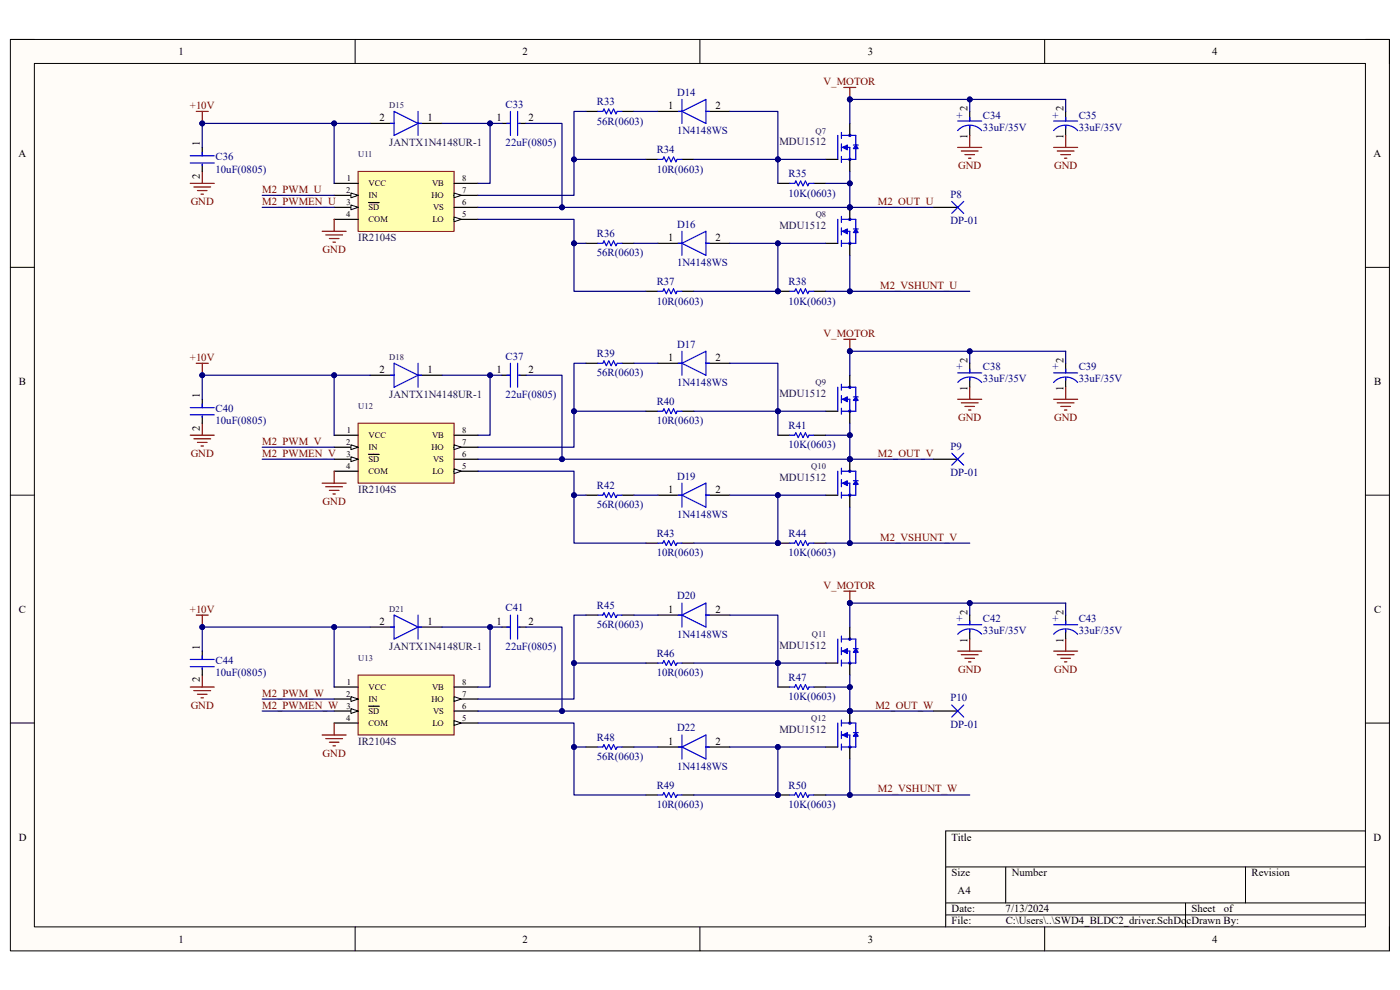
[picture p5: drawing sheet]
<svg xmlns="http://www.w3.org/2000/svg" width="297mm" height="210mm" viewBox="0 0 297 210" stroke-linecap="round" stroke-linejoin="round" font-family="sans-serif">
<path d="M2.2 8.4h292.6v193.3h-292.6z" fill-rule="evenodd" fill="#fffcf8"/>
<path d="M2.2 8.4h292.6v193.3h-292.6z" fill="none" stroke="#000" stroke-width=".21"/>
<path d="M7.3 13.5h282.4v183.1h-282.4z" fill-rule="evenodd" fill="#fffcf8"/>
<g fill="none" stroke="#000" stroke-width=".21">
<path d="M2.2 8.4h5.1M7.3 13.5h282.4v183.1h-282.4zM75.3 8.4v5.1M148.5 8.4v5.1M221.6 8.4v5.1M289.7 8.4h5.1v5.1M2.2 56.7h5.1M289.7 56.7h5.1M2.2 105h5.1M289.7 105.1h5.1M2.2 153.4h5.1M289.7 153.4h5.1"/>
<path d="M289.7 176.3h-89.1v20.3M75.3 196.6v5.1M148.5 196.6v5.1M200.6 183.9h89.1M200.6 191.5h89.1M200.6 194.1h89.1M213.4 183.9v7.6M221.6 196.6v5.1M251.5 191.5v5.1M264.2 183.9v7.6M294.8 196.6v5.1"/>
</g>
<path d="M76 36.4h20.3v12.7h-20.3z" fill-rule="evenodd" fill="#ffffb0"/>
<path d="M76 36.4h20.3v12.7h-20.3z" fill="none" stroke="#800000" stroke-width=".21"/>
<path d="M70.9 38.9h5.1M70.9 41.4h5.1" fill="none" stroke="#000" stroke-width=".25"/>
<path d="M74.5 40.9l1.5 .5-1.5 .6z" fill="#f8fcff"/>
<path d="M74.5 40.9l1.5 .5-1.5 .6z" fill="none" stroke="#000" stroke-width=".21"/>
<path d="M70.9 44h5.1" fill="none" stroke="#000" stroke-width=".25"/>
<path d="M74.5 43.5l1.5 .5-1.5 .5z" fill="#f8fcff"/>
<path d="M74.5 43.5l1.5 .5-1.5 .5z" fill="none" stroke="#000" stroke-width=".21"/>
<path d="M70.9 46.5h5.1M78.2 43h2.3M96.3 46.5h5.1" fill="none" stroke="#000" stroke-width=".25"/>
<path d="M96.3 46l1.6 .5-1.6 .5z" fill="#f8fcff"/>
<path d="M96.3 46l1.6 .5-1.6 .5z" fill="none" stroke="#000" stroke-width=".21"/>
<path d="M96.3 44h5.1M96.3 41.4h5.1" fill="none" stroke="#000" stroke-width=".25"/>
<path d="M96.3 40.9l1.6 .5-1.6 .6z" fill="#f8fcff"/>
<path d="M96.3 40.9l1.6 .5-1.6 .6z" fill="none" stroke="#000" stroke-width=".21"/>
<path d="M78.5 26.2h5.1M88.7 26.2h5.1M96.3 38.9h5.1" fill="none" stroke="#000" stroke-width=".25"/>
<path d="M82.8 26.2h.8M83.6 23.6l5.1 2.6-5.1 2.5zM88.7 23.6v5.1M88.7 26.2h.8M177.7 28.7v5.1M178.5 28.1v1.3M178.5 30.5v1.5M178.5 33.2v1.2M178.5 31.3h1.8v2.5M178.5 28.7h3.1v5.1h-3.1M181 30.8h1.1" fill="none" stroke="#00f" stroke-width=".25"/>
<path d="M178.8 31.3l1-.5v1z" fill="#00f"/>
<path d="M178.8 31.3l1-.5v1z" fill="none" stroke="#00f" stroke-width=".25"/>
<path d="M181.6 30.8l.5 .7h-1.1z" fill="#00f"/>
<path d="M181.6 30.8l.5 .7h-1.1z" fill="none" stroke="#00f" stroke-width=".25"/>
<circle cx="180.3" cy="33.8" r=".25" fill="#00f"/>
<circle cx="180.3" cy="33.8" r=".25" fill="none" stroke="#00f" stroke-width=".21"/>
<circle cx="180.3" cy="28.7" r=".25" fill="#00f"/>
<circle cx="180.3" cy="28.7" r=".25" fill="none" stroke="#00f" stroke-width=".21"/>
<path d="M175.2 33.8h2.5M180.3 26.2v2.5M180.3 33.8v2.6" fill="none" stroke="#000" stroke-width=".25"/>
<circle cx="180.3" cy="44" r=".51" fill="#000080"/>
<circle cx="180.3" cy="44" r=".51" fill="none" stroke="#000080" stroke-width=".21"/>
<path d="M177.7 46.5v5.1M178.5 45.9v1.3M178.5 48.3v1.5M178.5 51v1.3M178.5 49.1h1.8v2.5M178.5 46.5h3.1v5.1h-3.1M181 48.6h1.1" fill="none" stroke="#00f" stroke-width=".25"/>
<path d="M178.8 49.1l1-.5v1z" fill="#00f"/>
<path d="M178.8 49.1l1-.5v1z" fill="none" stroke="#00f" stroke-width=".25"/>
<path d="M181.6 48.6l.5 .7h-1.1z" fill="#00f"/>
<path d="M181.6 48.6l.5 .7h-1.1z" fill="none" stroke="#00f" stroke-width=".25"/>
<circle cx="180.3" cy="51.6" r=".25" fill="#00f"/>
<circle cx="180.3" cy="51.6" r=".25" fill="none" stroke="#00f" stroke-width=".21"/>
<circle cx="180.3" cy="46.5" r=".25" fill="#00f"/>
<circle cx="180.3" cy="46.5" r=".25" fill="none" stroke="#00f" stroke-width=".21"/>
<path d="M175.2 51.6h2.5M180.3 44v2.5M180.3 51.6v2.6" fill="none" stroke="#000" stroke-width=".25"/>
<circle cx="180.3" cy="44" r=".51" fill="#000080"/>
<circle cx="180.3" cy="44" r=".51" fill="none" stroke="#000080" stroke-width=".21"/>
<path d="M40.4 38.9h5.1M41.1 39.7h3.6M41.6 23.6h2.6M42.9 23.6v2.6M42.9 36.4v2.5M41.9 40.4h2M42.7 41.2h.5M68.3 49.1h5.1M69.1 49.8h3.6M69.9 50.6h2M70.6 51.4h.5M70.9 46.5v2.6" fill="none" stroke="#800000" stroke-width=".25"/>
<circle cx="42.9" cy="26.2" r=".51" fill="#000080"/>
<circle cx="42.9" cy="26.2" r=".51" fill="none" stroke="#000080" stroke-width=".21"/>
<path d="M42.9 31.3v1.7M42.9 34.8v1.6M106.5 26.2h1.8M110.1 26.2h1.5" fill="none" stroke="#000" stroke-width=".25"/>
<path d="M40.4 33h5.1M40.4 34.6h5.1M42.9 32.3v.7M42.9 34.8v.3M107.5 26.2h.8M108.3 23.6v5.1M109.8 23.6v5.1M110.1 26.2h.2" fill="none" stroke="#00f" stroke-width=".25"/>
<path d="M179 18.6h2.6M180.3 18.6v2.5" fill="none" stroke="#800000" stroke-width=".25"/>
<circle cx="180.3" cy="21.1" r=".51" fill="#000080"/>
<circle cx="180.3" cy="21.1" r=".51" fill="none" stroke="#000080" stroke-width=".21"/>
<g fill="none" stroke="#000" stroke-width=".25">
<path d="M124.3 23.6h2.6M131.9 23.6h2.6M137 33.8h2.6M139.6 23.6h5.1M144.7 33.8h2.5M149.8 23.6h5M165 38.9h2.6M172.7 38.9h2.5M124.3 51.6h2.6M131.9 51.6h2.6M139.6 51.6h5.1M149.8 51.6h5"/>
<path d="M137 61.8h2.6M144.7 61.8h2.5"/>
</g>
<g fill="none" stroke="#00f" stroke-width=".25">
<path d="M126.9 23.6h1l.2-.5 .5 1 .5-1 .6 1 .5-1 .5 1 .2-.5h1M139.6 33.8h1l.3-.5 .5 1 .5-1 .5 1 .5-1 .5 1 .2-.5h1.1M143.9 23.6h.8M144.7 23.6l5.1-2.5v5.1zM144.7 21.1v5.1M149.8 23.6h.7M167.6 38.9h1l.2-.5 .5 1 .6-1 .5 1 .5-1 .5 1 .2-.5h1.1M126.9 51.6h1l.2-.5 .5 1 .5-1 .6 1 .5-1 .5 1 .2-.5h1M143.9 51.6h.8M144.7 51.6l5.1-2.5v5.1zM144.7 49.1v5.1M149.8 51.6h.7"/>
<path d="M139.6 61.8h1l.3-.5 .5 1 .5-1 .5 1 .5-1 .5 1 .2-.5h1.1"/>
</g>
<circle cx="165" cy="61.8" r=".51" fill="#000080"/>
<circle cx="165" cy="61.8" r=".51" fill="none" stroke="#000080" stroke-width=".21"/>
<path d="M165 61.8h2.6" fill="none" stroke="#000" stroke-width=".25"/>
<circle cx="165" cy="61.8" r=".51" fill="#000080"/>
<circle cx="165" cy="61.8" r=".51" fill="none" stroke="#000080" stroke-width=".21"/>
<path d="M205.7 23.6v2.1M205.7 26.7v2M226.1 23.6v2.1M226.1 26.7v2M172.7 61.8h2.5" fill="none" stroke="#000" stroke-width=".25"/>
<path d="M203.2 25.7h5.1M203.2 27.7a3.4 3.4 0 0 1 5.1 0M205.7 24.9v.8M205.7 26.7v.5M223.5 27.7a3.4 3.4 0 0 1 5.1 0M223.5 25.7h5.1M226.1 24.9v.8M226.1 26.7v.5M167.6 61.8h1l.2-.5 .5 1 .6-1 .5 1 .5-1 .5 1 .2-.5h1.1" fill="none" stroke="#00f" stroke-width=".25"/>
<path d="M203.2 31.3h5.1M203.9 32h3.6M204.7 32.8h2M205.5 33.6h.5M205.7 28.7v2.6M223.5 31.3h5.1M224.3 32h3.6M225.1 32.8h2M225.8 33.6h.5M226.1 28.7v2.6" fill="none" stroke="#800000" stroke-width=".25"/>
<path d="M76 89.8h20.3v12.7h-20.3z" fill-rule="evenodd" fill="#ffffb0"/>
<path d="M76 89.8h20.3v12.7h-20.3z" fill="none" stroke="#800000" stroke-width=".21"/>
<path d="M70.9 92.3h5.1M70.9 94.9h5.1" fill="none" stroke="#000" stroke-width=".25"/>
<path d="M74.5 94.4l1.5 .5-1.5 .5z" fill="#f8fcff"/>
<path d="M74.5 94.4l1.5 .5-1.5 .5z" fill="none" stroke="#000" stroke-width=".21"/>
<path d="M70.9 97.4h5.1" fill="none" stroke="#000" stroke-width=".25"/>
<path d="M74.5 96.9l1.5 .5-1.5 .5z" fill="#f8fcff"/>
<path d="M74.5 96.9l1.5 .5-1.5 .5z" fill="none" stroke="#000" stroke-width=".21"/>
<path d="M70.9 100h5.1M78.2 96.4h2.3M96.3 100h5.1" fill="none" stroke="#000" stroke-width=".25"/>
<path d="M96.3 99.4l1.6 .6-1.6 .5z" fill="#f8fcff"/>
<path d="M96.3 99.4l1.6 .6-1.6 .5z" fill="none" stroke="#000" stroke-width=".21"/>
<path d="M96.3 97.4h5.1M96.3 94.9h5.1" fill="none" stroke="#000" stroke-width=".25"/>
<path d="M96.3 94.4l1.6 .5-1.6 .5z" fill="#f8fcff"/>
<path d="M96.3 94.4l1.6 .5-1.6 .5z" fill="none" stroke="#000" stroke-width=".21"/>
<path d="M78.5 79.6h5.1M88.7 79.6h5.1M96.3 92.3h5.1" fill="none" stroke="#000" stroke-width=".25"/>
<path d="M82.8 79.6h.8M83.6 77.1l5.1 2.5-5.1 2.5zM88.7 77.1v5M88.7 79.6h.8M177.7 82.1v5.1M178.5 81.5v1.3M178.5 83.9v1.6M178.5 86.6v1.3M178.5 84.7h1.8v2.5M178.5 82.1h3.1v5.1h-3.1M181 84.2h1.1" fill="none" stroke="#00f" stroke-width=".25"/>
<path d="M178.8 84.7l1-.5v1z" fill="#00f"/>
<path d="M178.8 84.7l1-.5v1z" fill="none" stroke="#00f" stroke-width=".25"/>
<path d="M181.6 84.2l.5 .8h-1.1z" fill="#00f"/>
<path d="M181.6 84.2l.5 .8h-1.1z" fill="none" stroke="#00f" stroke-width=".25"/>
<circle cx="180.3" cy="87.2" r=".25" fill="#00f"/>
<circle cx="180.3" cy="87.2" r=".25" fill="none" stroke="#00f" stroke-width=".21"/>
<circle cx="180.3" cy="82.1" r=".25" fill="#00f"/>
<circle cx="180.3" cy="82.1" r=".25" fill="none" stroke="#00f" stroke-width=".21"/>
<path d="M180.3 79.6v2.5M175.2 87.2h2.5M180.3 87.2v2.6" fill="none" stroke="#000" stroke-width=".25"/>
<circle cx="180.3" cy="97.4" r=".51" fill="#000080"/>
<circle cx="180.3" cy="97.4" r=".51" fill="none" stroke="#000080" stroke-width=".21"/>
<path d="M177.7 100v5.1M178.5 99.3v1.3M178.5 100h3.1v5.1h-3.1M178.5 101.7v1.6M178.5 104.4v1.3M178.5 102.5h1.8v2.6M181 102h1.1" fill="none" stroke="#00f" stroke-width=".25"/>
<path d="M178.8 102.5l1-.5v1z" fill="#00f"/>
<path d="M178.8 102.5l1-.5v1z" fill="none" stroke="#00f" stroke-width=".25"/>
<path d="M181.6 102l.5 .8h-1.1z" fill="#00f"/>
<path d="M181.6 102l.5 .8h-1.1z" fill="none" stroke="#00f" stroke-width=".25"/>
<circle cx="180.3" cy="105" r=".25" fill="#00f"/>
<circle cx="180.3" cy="105" r=".25" fill="none" stroke="#00f" stroke-width=".21"/>
<circle cx="180.3" cy="100" r=".25" fill="#00f"/>
<circle cx="180.3" cy="100" r=".25" fill="none" stroke="#00f" stroke-width=".21"/>
<path d="M180.3 97.4v2.6M175.2 105.1h2.5M180.3 105.1v2.5" fill="none" stroke="#000" stroke-width=".25"/>
<circle cx="180.3" cy="97.4" r=".51" fill="#000080"/>
<circle cx="180.3" cy="97.4" r=".51" fill="none" stroke="#000080" stroke-width=".21"/>
<path d="M41.6 77.1h2.6M42.9 77.1v2.5M40.4 92.3h5.1M41.1 93.1h3.6M41.9 93.9h2M42.7 94.6h.5M42.9 89.8v2.5M70.9 100v2.5M68.3 102.5h5.1M69.1 103.3h3.6M69.9 104h2M70.6 104.8h.5" fill="none" stroke="#800000" stroke-width=".25"/>
<circle cx="42.9" cy="79.6" r=".51" fill="#000080"/>
<circle cx="42.9" cy="79.6" r=".51" fill="none" stroke="#000080" stroke-width=".21"/>
<path d="M106.5 79.6h1.8M110.1 79.6h1.5M42.9 84.7v1.8M42.9 88.3v1.5" fill="none" stroke="#000" stroke-width=".25"/>
<path d="M107.5 79.6h.8M108.3 77.1v5M109.8 77.1v5M110.1 79.6h.2M40.4 86.5h5.1M40.4 88h5.1M42.9 85.7v.8M42.9 88.3v.2" fill="none" stroke="#00f" stroke-width=".25"/>
<path d="M179 72h2.6M180.3 72v2.5" fill="none" stroke="#800000" stroke-width=".25"/>
<circle cx="180.3" cy="74.5" r=".51" fill="#000080"/>
<circle cx="180.3" cy="74.5" r=".51" fill="none" stroke="#000080" stroke-width=".21"/>
<g fill="none" stroke="#000" stroke-width=".25">
<path d="M124.3 77.1h2.6M131.9 77.1h2.6M139.6 77.1h5.1M149.8 77.1h5M137 87.2h2.6M144.7 87.2h2.5M165 92.3h2.6M172.7 92.3h2.5M124.3 105h2.6M131.9 105h2.6M137 115.2h2.6M139.6 105h5.1"/>
<path d="M144.7 115.2h2.5M149.8 105h5"/>
</g>
<g fill="none" stroke="#00f" stroke-width=".25">
<path d="M126.9 77.1h1l.2-.5 .5 1 .5-1 .6 1 .5-1 .5 1 .2-.5h1M143.9 77.1h.8M144.7 77.1l5.1-2.6v5.1zM144.7 74.5v5.1M149.8 77.1h.7M139.6 87.2h1l.3-.5 .5 1 .5-1 .5 1 .5-1 .5 1 .2-.5h1.1M167.6 92.3h1l.2-.5 .5 1 .6-1 .5 1 .5-1 .5 1 .2-.5h1.1M126.9 105h1l.2-.5 .5 1.1 .5-1.1 .6 1.1 .5-1.1 .5 1.1 .2-.6h1M139.6 115.2h1l.3-.5 .5 1 .5-1 .5 1 .5-1 .5 1 .2-.5h1.1M143.9 105h.8M144.7 105l5.1-2.5v5.1zM144.7 102.5v5.1"/>
<path d="M149.8 105h.7"/>
</g>
<circle cx="165" cy="115.2" r=".51" fill="#000080"/>
<circle cx="165" cy="115.2" r=".51" fill="none" stroke="#000080" stroke-width=".21"/>
<path d="M165 115.2h2.6" fill="none" stroke="#000" stroke-width=".25"/>
<circle cx="165" cy="115.2" r=".51" fill="#000080"/>
<circle cx="165" cy="115.2" r=".51" fill="none" stroke="#000080" stroke-width=".21"/>
<path d="M205.7 77.1v2M226.1 77.1v2M205.7 80.1v2M226.1 80.1v2M172.7 115.2h2.5" fill="none" stroke="#000" stroke-width=".25"/>
<path d="M203.2 79.1h5.1M205.7 78.3v.8M223.5 79.1h5.1M226.1 78.3v.8M203.2 81.1a3.4 3.4 0 0 1 5.1 0M205.7 80.1v.5M223.5 81.1a3.4 3.4 0 0 1 5.1 0M226.1 80.1v.5M167.6 115.2h1l.2-.5 .5 1 .6-1 .5 1 .5-1 .5 1 .2-.5h1.1" fill="none" stroke="#00f" stroke-width=".25"/>
<path d="M203.2 84.7h5.1M203.9 85.5h3.6M204.7 86.2h2M205.5 87h.5M205.7 82.1v2.6M223.5 84.7h5.1M224.3 85.5h3.6M225.1 86.2h2M225.8 87h.5M226.1 82.1v2.6" fill="none" stroke="#800000" stroke-width=".25"/>
<path d="M76 143.2h20.3v12.7h-20.3z" fill-rule="evenodd" fill="#ffffb0"/>
<path d="M76 143.2h20.3v12.7h-20.3z" fill="none" stroke="#800000" stroke-width=".21"/>
<path d="M70.9 145.7h5.1M70.9 148.3h5.1" fill="none" stroke="#000" stroke-width=".25"/>
<path d="M74.5 147.8l1.5 .5-1.5 .5z" fill="#f8fcff"/>
<path d="M74.5 147.8l1.5 .5-1.5 .5z" fill="none" stroke="#000" stroke-width=".21"/>
<path d="M70.9 150.8h5.1" fill="none" stroke="#000" stroke-width=".25"/>
<path d="M74.5 150.3l1.5 .5-1.5 .5z" fill="#f8fcff"/>
<path d="M74.5 150.3l1.5 .5-1.5 .5z" fill="none" stroke="#000" stroke-width=".21"/>
<path d="M70.9 153.4h5.1M78.2 149.8h2.3M96.3 153.4h5.1" fill="none" stroke="#000" stroke-width=".25"/>
<path d="M96.3 152.9l1.6 .5-1.6 .5z" fill="#f8fcff"/>
<path d="M96.3 152.9l1.6 .5-1.6 .5z" fill="none" stroke="#000" stroke-width=".21"/>
<path d="M96.3 150.8h5.1M96.3 148.3h5.1" fill="none" stroke="#000" stroke-width=".25"/>
<path d="M96.3 147.8l1.6 .5-1.6 .5z" fill="#f8fcff"/>
<path d="M96.3 147.8l1.6 .5-1.6 .5z" fill="none" stroke="#000" stroke-width=".21"/>
<path d="M78.5 133h5.1M88.7 133h5.1M96.3 145.7h5.1" fill="none" stroke="#000" stroke-width=".25"/>
<path d="M82.8 133h.8M83.6 130.5l5.1 2.5-5.1 2.6zM88.7 130.5v5.1M88.7 133h.8M177.7 135.6v5.1M178.5 134.9v1.3M178.5 137.4v1.5M178.5 138.1h1.8v2.6M178.5 135.6h3.1v5.1h-3.1M181 137.6h1.1M178.5 140v1.3" fill="none" stroke="#00f" stroke-width=".25"/>
<path d="M178.8 138.1l1-.5v1z" fill="#00f"/>
<path d="M178.8 138.1l1-.5v1z" fill="none" stroke="#00f" stroke-width=".25"/>
<path d="M181.6 137.6l.5 .8h-1.1z" fill="#00f"/>
<path d="M181.6 137.6l.5 .8h-1.1z" fill="none" stroke="#00f" stroke-width=".25"/>
<circle cx="180.3" cy="140.7" r=".25" fill="#00f"/>
<circle cx="180.3" cy="140.7" r=".25" fill="none" stroke="#00f" stroke-width=".21"/>
<circle cx="180.3" cy="135.6" r=".25" fill="#00f"/>
<circle cx="180.3" cy="135.6" r=".25" fill="none" stroke="#00f" stroke-width=".21"/>
<path d="M180.3 133v2.6M175.2 140.7h2.5M180.3 140.7v2.5" fill="none" stroke="#000" stroke-width=".25"/>
<circle cx="180.3" cy="150.8" r=".51" fill="#000080"/>
<circle cx="180.3" cy="150.8" r=".51" fill="none" stroke="#000080" stroke-width=".21"/>
<path d="M177.7 153.4v5.1M178.5 152.7v1.3M178.5 155.2v1.5M178.5 157.8v1.3M178.5 155.9h1.8v2.6M178.5 153.4h3.1v5.1h-3.1M181 155.4h1.1" fill="none" stroke="#00f" stroke-width=".25"/>
<path d="M178.8 155.9l1-.5v1z" fill="#00f"/>
<path d="M178.8 155.9l1-.5v1z" fill="none" stroke="#00f" stroke-width=".25"/>
<path d="M181.6 155.4l.5 .8h-1.1z" fill="#00f"/>
<path d="M181.6 155.4l.5 .8h-1.1z" fill="none" stroke="#00f" stroke-width=".25"/>
<circle cx="180.3" cy="158.5" r=".25" fill="#00f"/>
<circle cx="180.3" cy="158.5" r=".25" fill="none" stroke="#00f" stroke-width=".21"/>
<circle cx="180.3" cy="153.4" r=".25" fill="#00f"/>
<circle cx="180.3" cy="153.4" r=".25" fill="none" stroke="#00f" stroke-width=".21"/>
<path d="M175.2 158.5h2.5M180.3 150.8v2.6M180.3 158.5v2.5" fill="none" stroke="#000" stroke-width=".25"/>
<circle cx="180.3" cy="150.8" r=".51" fill="#000080"/>
<circle cx="180.3" cy="150.8" r=".51" fill="none" stroke="#000080" stroke-width=".21"/>
<path d="M41.6 130.5h2.6M42.9 130.5v2.5M40.4 145.7h5.1M41.1 146.5h3.6M41.9 147.3h2M42.7 148h.5M42.9 143.2v2.5M68.3 155.9h5.1M69.1 156.7h3.6M69.9 157.5h2M70.6 158.2h.5M70.9 153.4v2.5" fill="none" stroke="#800000" stroke-width=".25"/>
<circle cx="42.9" cy="133" r=".51" fill="#000080"/>
<circle cx="42.9" cy="133" r=".51" fill="none" stroke="#000080" stroke-width=".21"/>
<path d="M42.9 138.1v1.8M106.5 133h1.8M110.1 133h1.5M42.9 141.7v1.5" fill="none" stroke="#000" stroke-width=".25"/>
<path d="M40.4 139.9h5.1M42.9 139.1v.8M107.5 133h.8M108.3 130.5v5.1M109.8 130.5v5.1M110.1 133h.2M40.4 141.4h5.1M42.9 141.7v.2" fill="none" stroke="#00f" stroke-width=".25"/>
<path d="M179 125.4h2.6M180.3 125.4v2.5" fill="none" stroke="#800000" stroke-width=".25"/>
<circle cx="180.3" cy="127.9" r=".51" fill="#000080"/>
<circle cx="180.3" cy="127.9" r=".51" fill="none" stroke="#000080" stroke-width=".21"/>
<g fill="none" stroke="#000" stroke-width=".25">
<path d="M124.3 130.5h2.6M131.9 130.5h2.6M139.6 130.5h5.1M149.8 130.5h5M124.3 158.5h2.6M131.9 158.5h2.6M137 140.7h2.6M139.6 158.5h5.1M144.7 140.7h2.5M149.8 158.5h5M165 145.7h2.6M172.7 145.8h2.5"/>
<path d="M137 168.6h2.6M144.7 168.6h2.5"/>
</g>
<g fill="none" stroke="#00f" stroke-width=".25">
<path d="M126.9 130.5h1l.2-.5 .5 1 .5-1 .6 1 .5-1 .5 1 .2-.5h1M143.9 130.5h.8M144.7 130.5l5.1-2.6v5.1zM144.7 127.9v5.1M149.8 130.5h.7M126.9 158.5h1l.2-.5 .5 1 .5-1 .6 1 .5-1 .5 1 .2-.5h1M139.6 140.7h1l.3-.6 .5 1.1 .5-1.1 .5 1.1 .5-1.1 .5 1.1 .2-.5h1.1M143.9 158.5h.8M144.7 158.5l5.1-2.6v5.1zM144.7 155.9v5.1M149.8 158.5h.7M167.6 145.7h1l.2-.5 .5 1.1 .6-1.1 .5 1.1 .5-1.1 .5 1.1 .2-.6h1.1"/>
<path d="M139.6 168.6h1l.3-.5 .5 1.1 .5-1.1 .5 1.1 .5-1.1 .5 1.1 .2-.6h1.1"/>
</g>
<circle cx="165" cy="168.6" r=".51" fill="#000080"/>
<circle cx="165" cy="168.6" r=".51" fill="none" stroke="#000080" stroke-width=".21"/>
<path d="M165 168.6h2.6" fill="none" stroke="#000" stroke-width=".25"/>
<circle cx="165" cy="168.6" r=".51" fill="#000080"/>
<circle cx="165" cy="168.6" r=".51" fill="none" stroke="#000080" stroke-width=".21"/>
<path d="M205.7 130.5v2M205.7 133.5v2.1M226.1 130.5v2M226.1 133.5v2.1M172.7 168.6h2.5" fill="none" stroke="#000" stroke-width=".25"/>
<path d="M203.2 132.5h5.1M203.2 134.6a3.4 3.4 0 0 1 5.1 0M205.7 131.8v.7M205.7 133.5v.5M223.5 134.6a3.4 3.4 0 0 1 5.1 0M223.5 132.5h5.1M226.1 131.8v.7M226.1 133.5v.5M167.6 168.6h1l.2-.5 .5 1.1 .6-1.1 .5 1.1 .5-1.1 .5 1.1 .2-.6h1.1" fill="none" stroke="#00f" stroke-width=".25"/>
<path d="M203.2 138.1h5.1M203.9 138.9h3.6M204.7 139.6h2M205.7 135.6v2.5M223.5 138.1h5.1M224.3 138.9h3.6M225.1 139.6h2M226.1 135.6v2.5M205.5 140.4h.5M225.8 140.4h.5" fill="none" stroke="#800000" stroke-width=".25"/>
<path d="M180.3 21.1v5.1" fill="none" stroke="#000080" stroke-width=".25"/>
<circle cx="180.3" cy="21.1" r=".51" fill="#000080"/>
<circle cx="180.3" cy="21.1" r=".51" fill="none" stroke="#000080" stroke-width=".21"/>
<path d="M70.9 26.2v12.7" fill="none" stroke="#000080" stroke-width=".25"/>
<circle cx="70.9" cy="26.2" r=".51" fill="#000080"/>
<circle cx="70.9" cy="26.2" r=".51" fill="none" stroke="#000080" stroke-width=".21"/>
<path d="M111.6 26.2h7.6v17.8" fill="none" stroke="#000080" stroke-width=".25"/>
<circle cx="119.2" cy="44" r=".51" fill="#000080"/>
<circle cx="119.2" cy="44" r=".51" fill="none" stroke="#000080" stroke-width=".21"/>
<path d="M134.5 23.6h5.1M154.8 23.6h10.2v10.2" fill="none" stroke="#000080" stroke-width=".25"/>
<circle cx="165" cy="33.8" r=".51" fill="#000080"/>
<circle cx="165" cy="33.8" r=".51" fill="none" stroke="#000080" stroke-width=".21"/>
<path d="M165 51.6v10.2h-17.8" fill="none" stroke="#000080" stroke-width=".25"/>
<circle cx="165" cy="61.8" r=".51" fill="#000080"/>
<circle cx="165" cy="61.8" r=".51" fill="none" stroke="#000080" stroke-width=".21"/>
<circle cx="165" cy="51.6" r=".51" fill="#000080"/>
<circle cx="165" cy="51.6" r=".51" fill="none" stroke="#000080" stroke-width=".21"/>
<path d="M121.8 51.6h2.5M134.5 51.6h5.1" fill="none" stroke="#000080" stroke-width=".25"/>
<circle cx="121.8" cy="51.6" r=".51" fill="#000080"/>
<circle cx="121.8" cy="51.6" r=".51" fill="none" stroke="#000080" stroke-width=".21"/>
<path d="M180.3 44h17.8" fill="none" stroke="#000080" stroke-width=".25"/>
<circle cx="180.3" cy="44" r=".51" fill="#000080"/>
<circle cx="180.3" cy="44" r=".51" fill="none" stroke="#000080" stroke-width=".21"/>
<path d="M121.8 33.8h15.2" fill="none" stroke="#000080" stroke-width=".25"/>
<circle cx="121.8" cy="33.8" r=".51" fill="#000080"/>
<circle cx="121.8" cy="33.8" r=".51" fill="none" stroke="#000080" stroke-width=".21"/>
<path d="M104 26.2v12.7h-2.6" fill="none" stroke="#000080" stroke-width=".25"/>
<circle cx="104" cy="26.2" r=".51" fill="#000080"/>
<circle cx="104" cy="26.2" r=".51" fill="none" stroke="#000080" stroke-width=".21"/>
<path d="M165 33.8v5.1" fill="none" stroke="#000080" stroke-width=".25"/>
<circle cx="165" cy="33.8" r=".51" fill="#000080"/>
<circle cx="165" cy="33.8" r=".51" fill="none" stroke="#000080" stroke-width=".21"/>
<path d="M175.2 38.9h5.1" fill="none" stroke="#000080" stroke-width=".25"/>
<circle cx="180.3" cy="38.9" r=".51" fill="#000080"/>
<circle cx="180.3" cy="38.9" r=".51" fill="none" stroke="#000080" stroke-width=".21"/>
<path d="M175.2 61.8h5.1" fill="none" stroke="#000080" stroke-width=".25"/>
<circle cx="180.3" cy="61.8" r=".51" fill="#000080"/>
<circle cx="180.3" cy="61.8" r=".51" fill="none" stroke="#000080" stroke-width=".21"/>
<path d="M78.5 26.2h-35.6v5.1" fill="none" stroke="#000080" stroke-width=".25"/>
<circle cx="42.9" cy="26.2" r=".51" fill="#000080"/>
<circle cx="42.9" cy="26.2" r=".51" fill="none" stroke="#000080" stroke-width=".21"/>
<circle cx="70.9" cy="26.2" r=".51" fill="#000080"/>
<circle cx="70.9" cy="26.2" r=".51" fill="none" stroke="#000080" stroke-width=".21"/>
<path d="M93.8 26.2h12.7" fill="none" stroke="#000080" stroke-width=".25"/>
<circle cx="104" cy="26.2" r=".51" fill="#000080"/>
<circle cx="104" cy="26.2" r=".51" fill="none" stroke="#000080" stroke-width=".21"/>
<path d="M101.4 46.5h20.4v15.3h15.2" fill="none" stroke="#000080" stroke-width=".25"/>
<circle cx="121.8" cy="51.6" r=".51" fill="#000080"/>
<circle cx="121.8" cy="51.6" r=".51" fill="none" stroke="#000080" stroke-width=".21"/>
<path d="M101.4 44h78.9" fill="none" stroke="#000080" stroke-width=".25"/>
<circle cx="119.2" cy="44" r=".51" fill="#000080"/>
<circle cx="119.2" cy="44" r=".51" fill="none" stroke="#000080" stroke-width=".21"/>
<circle cx="180.3" cy="44" r=".51" fill="#000080"/>
<circle cx="180.3" cy="44" r=".51" fill="none" stroke="#000080" stroke-width=".21"/>
<path d="M124.3 23.6h-2.5v17.8h-20.4" fill="none" stroke="#000080" stroke-width=".25"/>
<circle cx="121.8" cy="33.8" r=".51" fill="#000080"/>
<circle cx="121.8" cy="33.8" r=".51" fill="none" stroke="#000080" stroke-width=".21"/>
<path d="M147.2 33.8h28" fill="none" stroke="#000080" stroke-width=".25"/>
<circle cx="165" cy="33.8" r=".51" fill="#000080"/>
<circle cx="165" cy="33.8" r=".51" fill="none" stroke="#000080" stroke-width=".21"/>
<path d="M154.8 51.6h20.4" fill="none" stroke="#000080" stroke-width=".25"/>
<circle cx="165" cy="51.6" r=".51" fill="#000080"/>
<circle cx="165" cy="51.6" r=".51" fill="none" stroke="#000080" stroke-width=".21"/>
<path d="M180.3 36.4v7.6" fill="none" stroke="#000080" stroke-width=".25"/>
<circle cx="180.3" cy="44" r=".51" fill="#000080"/>
<circle cx="180.3" cy="44" r=".51" fill="none" stroke="#000080" stroke-width=".21"/>
<circle cx="180.3" cy="38.9" r=".51" fill="#000080"/>
<circle cx="180.3" cy="38.9" r=".51" fill="none" stroke="#000080" stroke-width=".21"/>
<path d="M180.3 21.1h45.8M55.6 44h15.3M55.6 41.4h15.3" fill="none" stroke="#000080" stroke-width=".25"/>
<circle cx="180.3" cy="21.1" r=".51" fill="#000080"/>
<circle cx="180.3" cy="21.1" r=".51" fill="none" stroke="#000080" stroke-width=".21"/>
<circle cx="205.7" cy="21.1" r=".51" fill="#000080"/>
<circle cx="205.7" cy="21.1" r=".51" fill="none" stroke="#000080" stroke-width=".21"/>
<path d="M205.7 21.1v2.5M226.1 21.1v2.5" fill="none" stroke="#000080" stroke-width=".25"/>
<circle cx="205.7" cy="21.1" r=".51" fill="#000080"/>
<circle cx="205.7" cy="21.1" r=".51" fill="none" stroke="#000080" stroke-width=".21"/>
<path d="M180.3 54.2v7.6h25.4" fill="none" stroke="#000080" stroke-width=".25"/>
<circle cx="180.3" cy="61.8" r=".51" fill="#000080"/>
<circle cx="180.3" cy="61.8" r=".51" fill="none" stroke="#000080" stroke-width=".21"/>
<path d="M180.3 74.5v5.1" fill="none" stroke="#000080" stroke-width=".25"/>
<circle cx="180.3" cy="74.5" r=".51" fill="#000080"/>
<circle cx="180.3" cy="74.5" r=".51" fill="none" stroke="#000080" stroke-width=".21"/>
<path d="M70.9 79.6v12.7" fill="none" stroke="#000080" stroke-width=".25"/>
<circle cx="70.9" cy="79.6" r=".51" fill="#000080"/>
<circle cx="70.9" cy="79.6" r=".51" fill="none" stroke="#000080" stroke-width=".21"/>
<path d="M111.6 79.6h7.6v17.8" fill="none" stroke="#000080" stroke-width=".25"/>
<circle cx="119.2" cy="97.4" r=".51" fill="#000080"/>
<circle cx="119.2" cy="97.4" r=".51" fill="none" stroke="#000080" stroke-width=".21"/>
<path d="M134.5 77.1h5.1M154.8 77.1h10.2v10.1" fill="none" stroke="#000080" stroke-width=".25"/>
<circle cx="165" cy="87.2" r=".51" fill="#000080"/>
<circle cx="165" cy="87.2" r=".51" fill="none" stroke="#000080" stroke-width=".21"/>
<path d="M165 105v10.2h-17.8" fill="none" stroke="#000080" stroke-width=".25"/>
<circle cx="165" cy="115.2" r=".51" fill="#000080"/>
<circle cx="165" cy="115.2" r=".51" fill="none" stroke="#000080" stroke-width=".21"/>
<circle cx="165" cy="105" r=".51" fill="#000080"/>
<circle cx="165" cy="105" r=".51" fill="none" stroke="#000080" stroke-width=".21"/>
<path d="M121.8 105h2.5M134.5 105h5.1" fill="none" stroke="#000080" stroke-width=".25"/>
<circle cx="121.8" cy="105" r=".51" fill="#000080"/>
<circle cx="121.8" cy="105" r=".51" fill="none" stroke="#000080" stroke-width=".21"/>
<path d="M180.3 97.4h17.8" fill="none" stroke="#000080" stroke-width=".25"/>
<circle cx="180.3" cy="97.4" r=".51" fill="#000080"/>
<circle cx="180.3" cy="97.4" r=".51" fill="none" stroke="#000080" stroke-width=".21"/>
<path d="M121.8 87.2h15.2" fill="none" stroke="#000080" stroke-width=".25"/>
<circle cx="121.8" cy="87.2" r=".51" fill="#000080"/>
<circle cx="121.8" cy="87.2" r=".51" fill="none" stroke="#000080" stroke-width=".21"/>
<path d="M104 79.6v12.7h-2.6" fill="none" stroke="#000080" stroke-width=".25"/>
<circle cx="104" cy="79.6" r=".51" fill="#000080"/>
<circle cx="104" cy="79.6" r=".51" fill="none" stroke="#000080" stroke-width=".21"/>
<path d="M165 87.2v5.1" fill="none" stroke="#000080" stroke-width=".25"/>
<circle cx="165" cy="87.2" r=".51" fill="#000080"/>
<circle cx="165" cy="87.2" r=".51" fill="none" stroke="#000080" stroke-width=".21"/>
<path d="M175.2 92.3h5.1" fill="none" stroke="#000080" stroke-width=".25"/>
<circle cx="180.3" cy="92.3" r=".51" fill="#000080"/>
<circle cx="180.3" cy="92.3" r=".51" fill="none" stroke="#000080" stroke-width=".21"/>
<path d="M175.2 115.2h5.1" fill="none" stroke="#000080" stroke-width=".25"/>
<circle cx="180.3" cy="115.2" r=".51" fill="#000080"/>
<circle cx="180.3" cy="115.2" r=".51" fill="none" stroke="#000080" stroke-width=".21"/>
<path d="M78.5 79.6h-35.6v5.1" fill="none" stroke="#000080" stroke-width=".25"/>
<circle cx="42.9" cy="79.6" r=".51" fill="#000080"/>
<circle cx="42.9" cy="79.6" r=".51" fill="none" stroke="#000080" stroke-width=".21"/>
<circle cx="70.9" cy="79.6" r=".51" fill="#000080"/>
<circle cx="70.9" cy="79.6" r=".51" fill="none" stroke="#000080" stroke-width=".21"/>
<path d="M93.8 79.6h12.7" fill="none" stroke="#000080" stroke-width=".25"/>
<circle cx="104" cy="79.6" r=".51" fill="#000080"/>
<circle cx="104" cy="79.6" r=".51" fill="none" stroke="#000080" stroke-width=".21"/>
<path d="M101.4 100h20.4v15.2h15.2" fill="none" stroke="#000080" stroke-width=".25"/>
<circle cx="121.8" cy="105" r=".51" fill="#000080"/>
<circle cx="121.8" cy="105" r=".51" fill="none" stroke="#000080" stroke-width=".21"/>
<path d="M101.4 97.4h78.9" fill="none" stroke="#000080" stroke-width=".25"/>
<circle cx="119.2" cy="97.4" r=".51" fill="#000080"/>
<circle cx="119.2" cy="97.4" r=".51" fill="none" stroke="#000080" stroke-width=".21"/>
<circle cx="180.3" cy="97.4" r=".51" fill="#000080"/>
<circle cx="180.3" cy="97.4" r=".51" fill="none" stroke="#000080" stroke-width=".21"/>
<path d="M124.3 77.1h-2.5v17.8h-20.4" fill="none" stroke="#000080" stroke-width=".25"/>
<circle cx="121.8" cy="87.2" r=".51" fill="#000080"/>
<circle cx="121.8" cy="87.2" r=".51" fill="none" stroke="#000080" stroke-width=".21"/>
<path d="M147.2 87.2h28" fill="none" stroke="#000080" stroke-width=".25"/>
<circle cx="165" cy="87.2" r=".51" fill="#000080"/>
<circle cx="165" cy="87.2" r=".51" fill="none" stroke="#000080" stroke-width=".21"/>
<path d="M154.8 105.1h20.4" fill="none" stroke="#000080" stroke-width=".25"/>
<circle cx="165" cy="105" r=".51" fill="#000080"/>
<circle cx="165" cy="105" r=".51" fill="none" stroke="#000080" stroke-width=".21"/>
<path d="M180.3 89.8v7.6" fill="none" stroke="#000080" stroke-width=".25"/>
<circle cx="180.3" cy="97.4" r=".51" fill="#000080"/>
<circle cx="180.3" cy="97.4" r=".51" fill="none" stroke="#000080" stroke-width=".21"/>
<circle cx="180.3" cy="92.3" r=".51" fill="#000080"/>
<circle cx="180.3" cy="92.3" r=".51" fill="none" stroke="#000080" stroke-width=".21"/>
<path d="M180.3 74.5h45.8M55.6 97.4h15.3M55.6 94.9h15.3" fill="none" stroke="#000080" stroke-width=".25"/>
<circle cx="180.3" cy="74.5" r=".51" fill="#000080"/>
<circle cx="180.3" cy="74.5" r=".51" fill="none" stroke="#000080" stroke-width=".21"/>
<circle cx="205.7" cy="74.5" r=".51" fill="#000080"/>
<circle cx="205.7" cy="74.5" r=".51" fill="none" stroke="#000080" stroke-width=".21"/>
<path d="M205.7 74.5v2.6M226.1 74.5v2.6" fill="none" stroke="#000080" stroke-width=".25"/>
<circle cx="205.7" cy="74.5" r=".51" fill="#000080"/>
<circle cx="205.7" cy="74.5" r=".51" fill="none" stroke="#000080" stroke-width=".21"/>
<path d="M180.3 107.6v7.6h25.4" fill="none" stroke="#000080" stroke-width=".25"/>
<circle cx="180.3" cy="115.2" r=".51" fill="#000080"/>
<circle cx="180.3" cy="115.2" r=".51" fill="none" stroke="#000080" stroke-width=".21"/>
<path d="M180.3 127.9v5.1" fill="none" stroke="#000080" stroke-width=".25"/>
<circle cx="180.3" cy="127.9" r=".51" fill="#000080"/>
<circle cx="180.3" cy="127.9" r=".51" fill="none" stroke="#000080" stroke-width=".21"/>
<path d="M70.9 133v12.7" fill="none" stroke="#000080" stroke-width=".25"/>
<circle cx="70.9" cy="133" r=".51" fill="#000080"/>
<circle cx="70.9" cy="133" r=".51" fill="none" stroke="#000080" stroke-width=".21"/>
<path d="M111.6 133h7.6v17.8" fill="none" stroke="#000080" stroke-width=".25"/>
<circle cx="119.2" cy="150.8" r=".51" fill="#000080"/>
<circle cx="119.2" cy="150.8" r=".51" fill="none" stroke="#000080" stroke-width=".21"/>
<path d="M134.5 130.5h5.1M154.8 130.5h10.2v10.2" fill="none" stroke="#000080" stroke-width=".25"/>
<circle cx="165" cy="140.7" r=".51" fill="#000080"/>
<circle cx="165" cy="140.7" r=".51" fill="none" stroke="#000080" stroke-width=".21"/>
<path d="M165 158.5v10.1h-17.8" fill="none" stroke="#000080" stroke-width=".25"/>
<circle cx="165" cy="168.6" r=".51" fill="#000080"/>
<circle cx="165" cy="168.6" r=".51" fill="none" stroke="#000080" stroke-width=".21"/>
<circle cx="165" cy="158.5" r=".51" fill="#000080"/>
<circle cx="165" cy="158.5" r=".51" fill="none" stroke="#000080" stroke-width=".21"/>
<path d="M121.8 158.5h2.5M134.5 158.5h5.1" fill="none" stroke="#000080" stroke-width=".25"/>
<circle cx="121.8" cy="158.5" r=".51" fill="#000080"/>
<circle cx="121.8" cy="158.5" r=".51" fill="none" stroke="#000080" stroke-width=".21"/>
<path d="M180.3 150.8h17.8" fill="none" stroke="#000080" stroke-width=".25"/>
<circle cx="180.3" cy="150.8" r=".51" fill="#000080"/>
<circle cx="180.3" cy="150.8" r=".51" fill="none" stroke="#000080" stroke-width=".21"/>
<path d="M121.8 140.7h15.2" fill="none" stroke="#000080" stroke-width=".25"/>
<circle cx="121.8" cy="140.7" r=".51" fill="#000080"/>
<circle cx="121.8" cy="140.7" r=".51" fill="none" stroke="#000080" stroke-width=".21"/>
<path d="M104 133v12.7h-2.6" fill="none" stroke="#000080" stroke-width=".25"/>
<circle cx="104" cy="133" r=".51" fill="#000080"/>
<circle cx="104" cy="133" r=".51" fill="none" stroke="#000080" stroke-width=".21"/>
<path d="M165 140.7v5" fill="none" stroke="#000080" stroke-width=".25"/>
<circle cx="165" cy="140.7" r=".51" fill="#000080"/>
<circle cx="165" cy="140.7" r=".51" fill="none" stroke="#000080" stroke-width=".21"/>
<path d="M175.2 145.8h5.1" fill="none" stroke="#000080" stroke-width=".25"/>
<circle cx="180.3" cy="145.8" r=".51" fill="#000080"/>
<circle cx="180.3" cy="145.8" r=".51" fill="none" stroke="#000080" stroke-width=".21"/>
<path d="M175.2 168.6h5.1" fill="none" stroke="#000080" stroke-width=".25"/>
<circle cx="180.3" cy="168.6" r=".51" fill="#000080"/>
<circle cx="180.3" cy="168.6" r=".51" fill="none" stroke="#000080" stroke-width=".21"/>
<path d="M78.5 133h-35.6v5.1" fill="none" stroke="#000080" stroke-width=".25"/>
<circle cx="42.9" cy="133" r=".51" fill="#000080"/>
<circle cx="42.9" cy="133" r=".51" fill="none" stroke="#000080" stroke-width=".21"/>
<circle cx="70.9" cy="133" r=".51" fill="#000080"/>
<circle cx="70.9" cy="133" r=".51" fill="none" stroke="#000080" stroke-width=".21"/>
<path d="M93.8 133h12.7" fill="none" stroke="#000080" stroke-width=".25"/>
<circle cx="104" cy="133" r=".51" fill="#000080"/>
<circle cx="104" cy="133" r=".51" fill="none" stroke="#000080" stroke-width=".21"/>
<path d="M101.4 153.4h20.4v15.2h15.2" fill="none" stroke="#000080" stroke-width=".25"/>
<circle cx="121.8" cy="158.5" r=".51" fill="#000080"/>
<circle cx="121.8" cy="158.5" r=".51" fill="none" stroke="#000080" stroke-width=".21"/>
<path d="M101.4 150.8h78.9" fill="none" stroke="#000080" stroke-width=".25"/>
<circle cx="119.2" cy="150.8" r=".51" fill="#000080"/>
<circle cx="119.2" cy="150.8" r=".51" fill="none" stroke="#000080" stroke-width=".21"/>
<circle cx="180.3" cy="150.8" r=".51" fill="#000080"/>
<circle cx="180.3" cy="150.8" r=".51" fill="none" stroke="#000080" stroke-width=".21"/>
<path d="M124.3 130.5h-2.5v17.8h-20.4" fill="none" stroke="#000080" stroke-width=".25"/>
<circle cx="121.8" cy="140.7" r=".51" fill="#000080"/>
<circle cx="121.8" cy="140.7" r=".51" fill="none" stroke="#000080" stroke-width=".21"/>
<path d="M147.2 140.7h28" fill="none" stroke="#000080" stroke-width=".25"/>
<circle cx="165" cy="140.7" r=".51" fill="#000080"/>
<circle cx="165" cy="140.7" r=".51" fill="none" stroke="#000080" stroke-width=".21"/>
<path d="M154.8 158.5h20.4" fill="none" stroke="#000080" stroke-width=".25"/>
<circle cx="165" cy="158.5" r=".51" fill="#000080"/>
<circle cx="165" cy="158.5" r=".51" fill="none" stroke="#000080" stroke-width=".21"/>
<path d="M180.3 143.2v7.6" fill="none" stroke="#000080" stroke-width=".25"/>
<circle cx="180.3" cy="150.8" r=".51" fill="#000080"/>
<circle cx="180.3" cy="150.8" r=".51" fill="none" stroke="#000080" stroke-width=".21"/>
<circle cx="180.3" cy="145.8" r=".51" fill="#000080"/>
<circle cx="180.3" cy="145.8" r=".51" fill="none" stroke="#000080" stroke-width=".21"/>
<path d="M180.3 127.9h45.8M55.6 150.8h15.3M55.6 148.3h15.3" fill="none" stroke="#000080" stroke-width=".25"/>
<circle cx="180.3" cy="127.9" r=".51" fill="#000080"/>
<circle cx="180.3" cy="127.9" r=".51" fill="none" stroke="#000080" stroke-width=".21"/>
<circle cx="205.7" cy="127.9" r=".51" fill="#000080"/>
<circle cx="205.7" cy="127.9" r=".51" fill="none" stroke="#000080" stroke-width=".21"/>
<path d="M205.7 127.9v2.6M226.1 127.9v2.6" fill="none" stroke="#000080" stroke-width=".25"/>
<circle cx="205.7" cy="127.9" r=".51" fill="#000080"/>
<circle cx="205.7" cy="127.9" r=".51" fill="none" stroke="#000080" stroke-width=".21"/>
<path d="M180.3 161v7.6h25.4" fill="none" stroke="#000080" stroke-width=".25"/>
<circle cx="180.3" cy="168.6" r=".51" fill="#000080"/>
<circle cx="180.3" cy="168.6" r=".51" fill="none" stroke="#000080" stroke-width=".21"/>
<path d="M198.1 44h5.1M198.1 97.4h5.1M198.1 150.8h5.1" fill="none" stroke="#000" stroke-width=".25"/>
<path d="M201.9 42.7l2.5 2.6M204.4 42.7l-2.5 2.6M201.9 96.1l2.5 2.6M204.4 96.1l-2.5 2.6M201.9 149.6l2.5 2.5M204.4 149.6l-2.5 2.5" fill="none" stroke="#00f" stroke-width=".25"/>
<g font-size="2.3">
<text x="37.9" y="11.7">1</text>
<text x="110.9" y="11.7">2</text>
<text x="184.1" y="11.7">3</text>
<text x="257.1" y="11.7">4</text>
<text x="141.8" y="23.1">1</text>
<text x="151.8" y="23.1">2</text>
<text x="205.2" y="23.6" transform="rotate(-90 205.2 23.6)">2</text>
<text x="225.6" y="23.6" transform="rotate(-90 225.6 23.6)">2</text>
<text x="80.5" y="25.7">2</text>
<text x="90.7" y="25.7">1</text>
<text x="105.4" y="25.7">1</text>
<text x="112.1" y="25.7">2</text>
<text x="205.2" y="29.6" transform="rotate(-90 205.2 29.6)">1</text>
<text x="225.6" y="29.6" transform="rotate(-90 225.6 29.6)">1</text>
<text x="3.9" y="33.3">A</text>
<text x="42.4" y="31" transform="rotate(-90 42.4 31)">1</text>
<text x="291.4" y="33.3">A</text>
<text x="42.4" y="37.9" transform="rotate(-90 42.4 37.9)">2</text>
<text x="141.8" y="51.1">1</text>
<text x="151.8" y="51.1">2</text>
<text x="141.8" y="76.5">1</text>
<text x="151.8" y="76.5">2</text>
<text x="205.2" y="77" transform="rotate(-90 205.2 77)">2</text>
<text x="225.6" y="77" transform="rotate(-90 225.6 77)">2</text>
<text x="4" y="81.6">B</text>
<text x="80.5" y="79.1">2</text>
<text x="90.7" y="79.1">1</text>
<text x="105.4" y="79.1">1</text>
<text x="112.1" y="79.1">2</text>
<text x="205.2" y="83" transform="rotate(-90 205.2 83)">1</text>
<text x="225.6" y="83" transform="rotate(-90 225.6 83)">1</text>
<text x="291.5" y="81.6">B</text>
<text x="42.4" y="84.5" transform="rotate(-90 42.4 84.5)">1</text>
<text x="42.4" y="91.4" transform="rotate(-90 42.4 91.4)">2</text>
<text x="141.8" y="104.5">1</text>
<text x="151.8" y="104.5">2</text>
<text x="4" y="130">C</text>
<text x="141.8" y="130">1</text>
<text x="151.8" y="130">2</text>
<text x="205.2" y="130.5" transform="rotate(-90 205.2 130.5)">2</text>
<text x="225.6" y="130.5" transform="rotate(-90 225.6 130.5)">2</text>
<text x="291.5" y="130">C</text>
<text x="42.4" y="137.9" transform="rotate(-90 42.4 137.9)">1</text>
<text x="80.5" y="132.5">2</text>
<text x="90.7" y="132.5">1</text>
<text x="105.4" y="132.5">1</text>
<text x="112.1" y="132.5">2</text>
<text x="205.2" y="136.4" transform="rotate(-90 205.2 136.4)">1</text>
<text x="225.6" y="136.4" transform="rotate(-90 225.6 136.4)">1</text>
<text x="42.4" y="144.8" transform="rotate(-90 42.4 144.8)">2</text>
<text x="141.8" y="157.9">1</text>
<text x="151.8" y="157.9">2</text>
<text x="4" y="178.3">D</text>
<text x="201.9" y="178.3">Title</text>
<text x="291.4" y="178.3">D</text>
<text x="201.9" y="185.9">Size</text>
<text x="214.6" y="185.9">Number</text>
<text x="265.5" y="185.9">Revision</text>
<text x="203.2" y="189.7">A4</text>
<text x="201.9" y="193.5">Date:</text>
<text x="201.9" y="196.1">File:</text>
<text x="213.3" y="193.5">7/13/2024</text>
<text x="213.4" y="196.1">C:\Users\..\SWD4_BLDC2_driver.SchDocDrawn By:</text>
<text x="252.8" y="193.5">Sheet</text>
<text x="259.6" y="193.5">of</text>
<text x="37.9" y="199.9">1</text>
<text x="110.9" y="199.9">2</text>
<text x="184.1" y="199.9">3</text>
<text x="257.1" y="199.9">4</text>
</g>
<g font-size="2.3" fill="#800000">
<text x="40.3" y="23.1">+10V</text>
<text x="174.7" y="18">V_MOTOR</text>
<text x="203.3" y="35.9">GND</text>
<text x="223.6" y="35.9">GND</text>
<text x="55.6" y="40.9">M2_PWM_U</text>
<text x="40.5" y="43.5">GND</text>
<text x="55.6" y="43.5">M2_PWMEN_U</text>
<text x="186.2" y="43.5">M2_OUT_U</text>
<text x="68.5" y="53.6">GND</text>
<text x="186.7" y="61.3">M2_VSHUNT_U</text>
<text x="174.7" y="71.5">V_MOTOR</text>
<text x="40.3" y="76.5">+10V</text>
<text x="203.3" y="89.3">GND</text>
<text x="223.6" y="89.3">GND</text>
<text x="55.6" y="94.4">M2_PWM_V</text>
<text x="40.5" y="96.9">GND</text>
<text x="55.6" y="96.9">M2_PWMEN_V</text>
<text x="186.3" y="96.9">M2_OUT_V</text>
<text x="68.5" y="107.1">GND</text>
<text x="186.7" y="114.7">M2_VSHUNT_V</text>
<text x="174.7" y="124.9">V_MOTOR</text>
<text x="40.3" y="130">+10V</text>
<text x="203.3" y="142.7">GND</text>
<text x="223.6" y="142.7">GND</text>
<text x="55.6" y="147.8">M2_PWM_W</text>
<text x="40.5" y="150.3">GND</text>
<text x="55.6" y="150.3">M2_PWMEN_W</text>
<text x="185.7" y="150.3">M2_OUT_W</text>
<text x="68.5" y="160.5">GND</text>
<text x="186.2" y="168.1">M2_VSHUNT_W</text>
</g>
<g font-size="2.3" fill="#000080">
<text x="107.3" y="22.9">C33</text>
<text x="126.6" y="22.4">R33</text>
<text x="143.6" y="20.3">D14</text>
<text x="126.6" y="26.4">56R(0603)</text>
<text x="143.6" y="28.4">1N4148WS</text>
<text x="202.9" y="25.1">+</text>
<text x="208.5" y="25.1">C34</text>
<text x="208.5" y="27.7">33uF/35V</text>
<text x="223.3" y="25.1">+</text>
<text x="228.8" y="25.1">C35</text>
<text x="228.9" y="27.7">33uF/35V</text>
<text x="45.7" y="34">C36</text>
<text x="107.3" y="31">22uF(0805)</text>
<text x="139.3" y="32.5">R34</text>
<text x="45.7" y="36.6">10uF(0805)</text>
<text x="139.3" y="36.6">10R(0603)</text>
<text x="167.3" y="37.6">R35</text>
<text x="167.3" y="41.7">10K(0603)</text>
<text x="201.6" y="42">P8</text>
<text x="201.6" y="47.5">DP-01</text>
<text x="126.6" y="50.3">R36</text>
<text x="143.6" y="48.3">D16</text>
<text x="126.6" y="54.4">56R(0603)</text>
<text x="143.6" y="56.4">1N4148WS</text>
<text x="139.3" y="60.5">R37</text>
<text x="139.3" y="64.6">10R(0603)</text>
<text x="167.3" y="60.5">R38</text>
<text x="167.3" y="64.6">10K(0603)</text>
<text x="107.3" y="76.3">C37</text>
<text x="126.6" y="75.8">R39</text>
<text x="143.6" y="73.7">D17</text>
<text x="126.6" y="79.8">56R(0603)</text>
<text x="143.6" y="81.9">1N4148WS</text>
<text x="202.9" y="78.6">+</text>
<text x="208.5" y="78.6">C38</text>
<text x="208.5" y="81.1">33uF/35V</text>
<text x="223.3" y="78.6">+</text>
<text x="228.8" y="78.6">C39</text>
<text x="228.9" y="81.1">33uF/35V</text>
<text x="45.7" y="87.5">C40</text>
<text x="107.3" y="84.4">22uF(0805)</text>
<text x="139.3" y="85.9">R40</text>
<text x="45.7" y="90">10uF(0805)</text>
<text x="139.3" y="90">10R(0603)</text>
<text x="167.3" y="91.1">R41</text>
<text x="167.3" y="95.1">10K(0603)</text>
<text x="201.6" y="95.4">P9</text>
<text x="143.6" y="101.7">D19</text>
<text x="201.6" y="101">DP-01</text>
<text x="126.6" y="103.8">R42</text>
<text x="126.6" y="107.8">56R(0603)</text>
<text x="139.3" y="113.9">R43</text>
<text x="143.6" y="109.9">1N4148WS</text>
<text x="167.3" y="113.9">R44</text>
<text x="139.3" y="118">10R(0603)</text>
<text x="167.3" y="118">10K(0603)</text>
<text x="107.3" y="129.7">C41</text>
<text x="126.6" y="129.2">R45</text>
<text x="143.6" y="127.2">D20</text>
<text x="202.9" y="132">+</text>
<text x="208.5" y="132">C42</text>
<text x="223.3" y="132">+</text>
<text x="228.8" y="132">C43</text>
<text x="107.3" y="137.8">22uF(0805)</text>
<text x="126.6" y="133.3">56R(0603)</text>
<text x="143.6" y="135.3">1N4148WS</text>
<text x="208.5" y="134.5">33uF/35V</text>
<text x="228.9" y="134.5">33uF/35V</text>
<text x="45.7" y="140.9">C44</text>
<text x="45.7" y="143.5">10uF(0805)</text>
<text x="139.3" y="139.4">R46</text>
<text x="139.3" y="143.5">10R(0603)</text>
<text x="167.3" y="144.5">R47</text>
<text x="167.3" y="148.5">10K(0603)</text>
<text x="201.6" y="148.8">P10</text>
<text x="143.6" y="155.2">D22</text>
<text x="201.6" y="154.4">DP-01</text>
<text x="126.6" y="157.2">R48</text>
<text x="126.6" y="161.2">56R(0603)</text>
<text x="139.3" y="167.3">R49</text>
<text x="143.6" y="163.3">1N4148WS</text>
<text x="167.3" y="167.3">R50</text>
<text x="139.3" y="171.4">10R(0603)</text>
<text x="167.3" y="171.4">10K(0603)</text>
</g>
<g font-size="2.3" fill="#20124d">
<text x="82.6" y="31">JANTX1N4148UR-1</text>
<text x="165.4" y="30.7">MDU1512</text>
<text x="76" y="51.1">IR2104S</text>
<text x="165.4" y="48.6">MDU1512</text>
<text x="82.6" y="84.4">JANTX1N4148UR-1</text>
<text x="165.4" y="84.2">MDU1512</text>
<text x="165.4" y="102">MDU1512</text>
<text x="76" y="104.5">IR2104S</text>
<text x="82.6" y="137.8">JANTX1N4148UR-1</text>
<text x="165.4" y="137.6">MDU1512</text>
<text x="165.4" y="155.4">MDU1512</text>
<text x="76" y="157.9">IR2104S</text>
</g>
<g font-size="1.8" fill="#20124d">
<text x="82.6" y="22.9">D15</text>
<text x="173" y="28.3">Q7</text>
<text x="76" y="33.4">U11</text>
<text x="173.1" y="46.1">Q8</text>
<text x="82.6" y="76.4">D18</text>
<text x="173" y="81.7">Q9</text>
<text x="76" y="86.8">U12</text>
<text x="172.1" y="99.5">Q10</text>
<text x="82.6" y="129.8">D21</text>
<text x="172.3" y="135.2">Q11</text>
<text x="76" y="140.3">U13</text>
<text x="172.1" y="153">Q12</text>
</g>
<g font-size="1.8">
<text x="73.4" y="41">2</text>
<text x="73.6" y="38.5">1</text>
<text x="78.2" y="39.5">VCC</text>
<text x="91.7" y="39.5">VB</text>
<text x="98" y="41">7</text>
<text x="98" y="38.5">8</text>
<text x="73.4" y="46.1">4</text>
<text x="73.5" y="43.6">3</text>
<text x="78.2" y="42">IN</text>
<text x="78.2" y="44.6">SD</text>
<text x="78.2" y="47.1">COM</text>
<text x="91.5" y="42">HO</text>
<text x="91.7" y="47.1">LO</text>
<text x="91.9" y="44.6">VS</text>
<text x="98" y="46.1">5</text>
<text x="98" y="43.6">6</text>
<text x="73.4" y="94.4">2</text>
<text x="73.6" y="91.9">1</text>
<text x="78.2" y="92.9">VCC</text>
<text x="78.2" y="95.5">IN</text>
<text x="91.5" y="95.5">HO</text>
<text x="91.7" y="92.9">VB</text>
<text x="98" y="94.4">7</text>
<text x="98" y="91.9">8</text>
<text x="73.4" y="99.5">4</text>
<text x="73.5" y="97">3</text>
<text x="78.2" y="98">SD</text>
<text x="78.2" y="100.5">COM</text>
<text x="91.7" y="100.5">LO</text>
<text x="91.9" y="98">VS</text>
<text x="98" y="99.5">5</text>
<text x="98" y="97">6</text>
<text x="73.4" y="147.9">2</text>
<text x="73.6" y="145.3">1</text>
<text x="78.2" y="146.3">VCC</text>
<text x="78.2" y="148.9">IN</text>
<text x="91.5" y="148.9">HO</text>
<text x="91.7" y="146.3">VB</text>
<text x="98" y="147.9">7</text>
<text x="98" y="145.3">8</text>
<text x="73.4" y="153">4</text>
<text x="73.5" y="150.4">3</text>
<text x="78.2" y="151.4">SD</text>
<text x="78.2" y="154">COM</text>
<text x="91.7" y="154">LO</text>
<text x="91.9" y="151.4">VS</text>
<text x="98" y="153">5</text>
<text x="98" y="150.4">6</text>
</g>
</svg>
